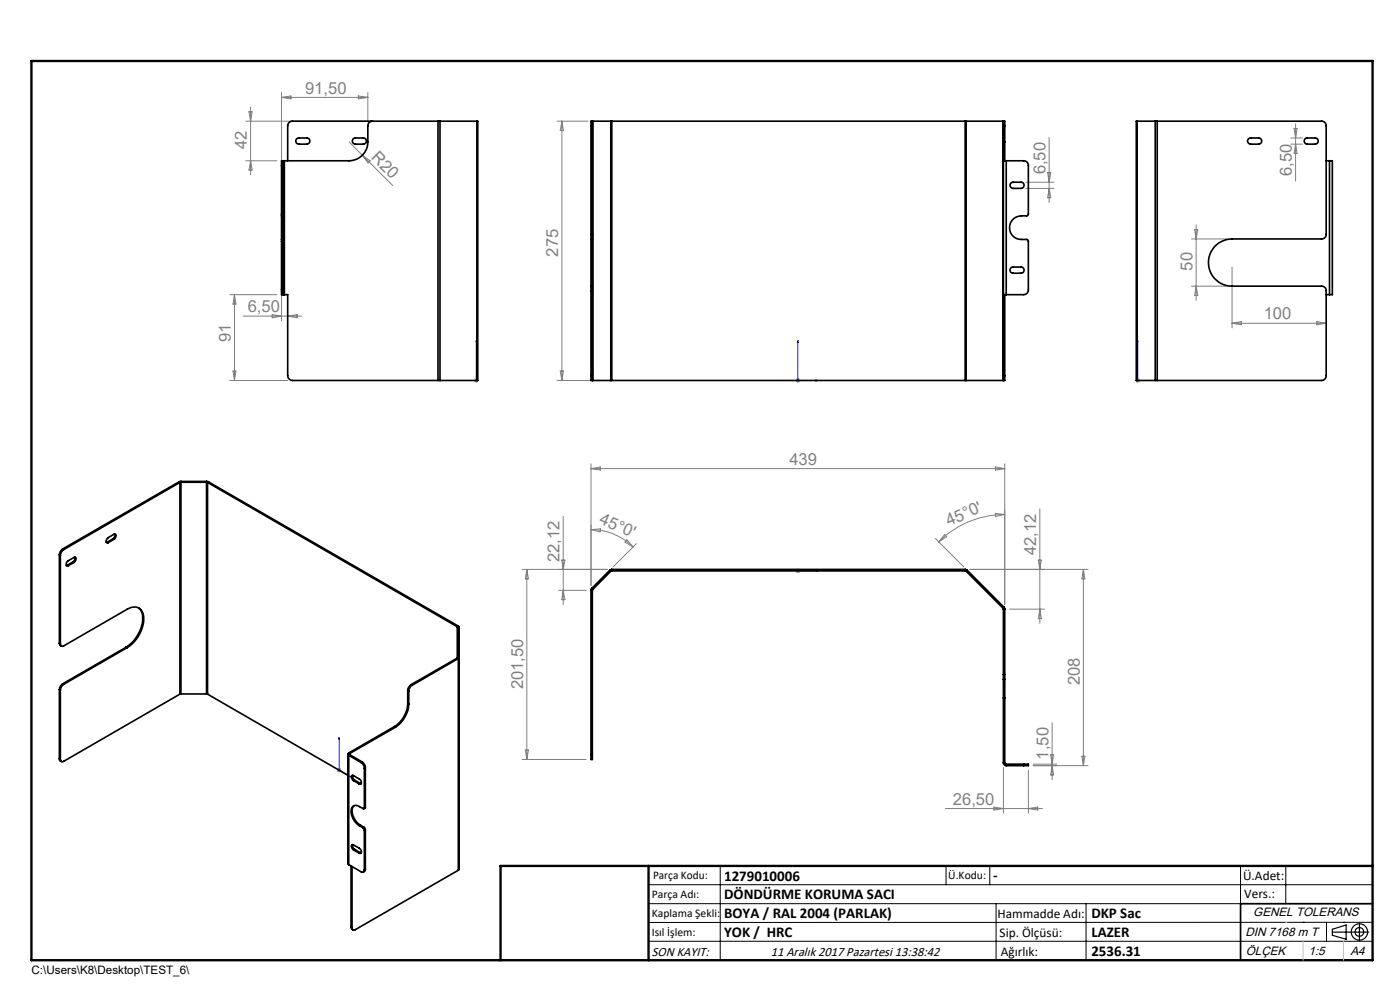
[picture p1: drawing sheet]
<svg xmlns="http://www.w3.org/2000/svg" width="297mm" height="210mm" viewBox="0 0 297 210" stroke-linecap="round" stroke-linejoin="round" font-family="sans-serif">
<g fill="none" stroke="#000" stroke-width=".25">
<path d="M282.6 197.7h7.8M282.6 197.1l3-.9v3l-3-.8zM288.4 195.8v3.8M106.2 203.7h185"/>
<circle cx="288.4" cy="197.7" r="1.74"/>
<circle cx="288.4" cy="197.7" r=".93"/>
</g>
<g fill="none" stroke="#00f" stroke-width=".21">
<path d="M101 72.2v8.5M101 72.2v.5v-.5M169.3 72.2v8.5h4.2M169.3 72.2l.1 .5h-.2zM241.4 72.2v8.5M241.4 72.2v.5v-.5M101 80.6v.2zM101 80.7h.1M173.1 80.6l.4 .1-.4 .1zM241.4 80.6v.2zM241.4 80.7h.1M169.2 121.1h.2z"/>
<path d="M169.3 121.1h.1M169.3 121.1h4.2M173.5 121.1h-.4h.4M71.9 156.4v7l3 1.7M71.9 156.4l.1 .4h-.1zM74.6 164.8l.3 .3-.3-.1z"/>
</g>
<g fill="none" stroke="#808080" stroke-width=".21">
<path d="M59.7 19.6v14.5M78 19.6v6.1h-25.9M52.1 34.1h6.6M52.8 23.7h.7l-.3 2zM53.2 22.7v14.4M53.2 34.1l.3 2h-.7zM59.7 20.7h18.3M59.7 20.7l2-.4v.7zM74 30.1l2.9 2.8M76 20.3l2 .4-2 .3zM76.9 32.9l6.4 6.5M76.9 32.9l1.6 1.2-.4 .5z"/>
<path d="M118.2 25.7h6.5M119.2 25.7v55M119.2 25.7l.3 2h-.6zM217.6 38.7h6M217.6 40h6M222.2 36.6h.7l-.3 2.1zM222.6 29.2v13.8M222.6 40l.3 1.9h-.7zM273.8 29.3h2.5M273.8 30.6h2.5M274.5 27.3h.7l-.4 2zM274.8 26.3v12.1"/>
<path d="M274.8 30.6l.4 2h-.7zM252.8 50.7h7.5M253.4 48.7h.7l-.3 2zM253.8 47.7v16M261.4 56.7v12.9M48.8 62.5h9.9M49.4 78.7h.7l-.4 2zM49.7 62.5v18.2M49.7 62.5l.4 2h-.7zM51.6 67.1h12.4M57.7 66.7l2 .4-2 .3zM59.7 62.5v5.6"/>
<path d="M61 67.1l2-.4v.7zM118.9 78.7h.6l-.3 2zM252.8 60.7h7.5M253.8 60.7l.3 2h-.7zM261.4 68.6h19.9M261.4 68.6l1.9-.4v.7zM279.4 68.2l1.9 .4-1.9 .3zM48.8 80.7h12.2M100.5 80.7h1M100.7 80.4l.7 .7M101 80.2v1M101.4 80.4l-.7 .7"/>
<path d="M118.2 80.7h10.2M125.4 98.4v25.8M125.4 99.4h87.7M125.4 99.4l2-.3v.6zM168.8 80.7h1M168.9 80.4l.7 .7M169.3 80.2v1M169.6 80.4l-.7 .7M211.2 99.1l1.9 .3-1.9 .3zM213.1 98.4v29.8M240.8 80.7h1.1M241 80.4l.7 .7"/>
<path d="M241.4 80.2v1M241.7 80.4l-.7 .7M119.2 118.8h.6l-.3 2zM119.5 109.5v18.7M125.4 112.4l2-.2-.1 .6zM125.4 112.4a12.6 12.6 0 0 1 8.9 3.6M133 114.5l1.3 1.5-1.7-1zM135 115.3l-4.9 5M198.4 114.2l6.1 6.1M200.4 113.4l.4 .4-1.7 1.2zM211.1 108.9l2 .2-1.9 .5zM213.1 109.1a19.8 19.8 0 0 0-14 5.9"/>
<path d="M220.3 118.8h.6l-.3 2zM220.6 107.9v24.3M110.8 120.8h18M111.8 120.8l.3 2h-.7zM111.8 120.8v40.3M118.5 125.2h5.9M119.5 125.2l.3 2h-.6zM168.8 121.1h1M168.9 120.7l.7 .8M169.3 120.6v1M169.6 120.7l-.7 .8M205.7 120.8h25.1"/>
<path d="M214.2 129.2h7.4M220.6 129.2l.3 2h-.6zM229.8 120.8v41.6M229.8 120.8l.4 2h-.7zM111.4 159.1h.7l-.3 2zM223.2 153.3v12.1M71.4 163.4h1M71.6 163l.7 .7M71.9 162.9v1M72.3 163l-.7 .7M110.8 161.1h13.6M200.6 171.5h20.6"/>
<path d="M210.9 171.2l2 .3-2 .3zM212.9 162.8v9.7M218.2 163.4v9.1M218.2 171.5l2-.3v.6zM219.2 162.4h11.6M219.2 162.1h5M222.9 160.1h.6l-.3 2zM223.2 162.4l.3 2h-.6zM229.5 160.4h.7l-.4 2z"/>
</g>
<g fill="none" stroke="#000" stroke-width=".21">
<path d="M137.6 187.7h153.6M137.6 191.7h153.6M137.6 199.7h153.6M152.8 183.7v20M200.7 183.7v4M210 183.7v4M211.3 191.7v12M230.4 191.7v12M263.2 183.7v20M272.8 183.7v8M276.4 195.6h.1M281.4 195.6v4.1"/>
<path d="M285 195.6h.1M291.2 195.6l-153.6 .1"/>
</g>
<path d="M291.2 191.7h-28v12" fill="none" stroke="#000" stroke-width=".35"/>
<path d="M6.7 12.9h284.5v190.8h-284.5zM137.6 183.7v20M291.2 183.7h-185v20" fill="none" stroke="#000" stroke-width=".5"/>
<path d="M276.4 199.7v4M285 199.7v4" fill="none" stroke="#c0c0c0" stroke-width=".21"/>
<path d="M272.8 195.6h.1" fill="none" stroke="#c0c0c0" stroke-width=".25"/>
<g fill="#00f">
<path d="M173.1 121.1h.4zM169.2 121.1h.2z"/>
<path d="M173.1 80.6l.4 .1-.4 .1zM169.3 72.2l.1 .5h-.2zM241.4 80.6v.2zM241.4 72.2v.5zM74.6 164.8l.3 .3-.3-.1zM71.9 156.4l.1 .4h-.1zM101 80.6v.2zM101 72.2v.5z"/>
</g>
<g fill="none" stroke="#000" stroke-width=".35">
<path d="M59.7 35.1h.3M59.7 35.1v10.3M60 34.1v1M60 34.1h-.3v1M60 34.1h.3M60 35.1v10.3M60.3 34.1v28.4M63 29.4l.4-.1h1.7a.65 .65 0 0 1 .6 .6 .65 .65 0 0 1-.6 .7l-1.9-.1a.67 .67 0 0 1-.2-1.1zM75 29.4l.4-.1h1.7a.65 .65 0 0 1 .6 .6 .65 .65 0 0 1-.6 .7l-1.9-.1a.67 .67 0 0 1-.2-1.1zM79 25.7a.96 .96 0 0 0-1 1v3.4a4 4 0 0 1-4 4h-13.7M92.9 25.7h.4M92.9 25.7h-30.8a1.02 1.02 0 0 0-1.1 1v7.4"/>
<path d="M92.9 25.7v55M93.3 25.7h7.9M93.3 25.7v55M101.2 25.7h.2v55h-.2M101.2 25.7v55M125.4 26.7v23M125.4 26.7h.3M125.7 25.7h-.3v1M125.7 25.7v1M125.7 25.7h.1M125.7 26.7v23M125.8 25.7h3.8"/>
<path d="M125.8 25.7v55M129.6 25.7h.2M129.6 25.7v55M129.8 25.7v55M129.8 25.7h75M204.8 25.7h.2M204.8 25.7v55M205 25.7h7.8M205 25.7v55M212.8 25.7h.1M212.8 25.7v55M212.9 34.1h.6"/>
<path d="M212.9 30.1v4M212.9 25.7v1M212.9 25.7h.2v1M212.9 26.7v3.4M212.9 34.1v45.6M212.9 26.7h.2M212.9 30.1h.2M213.1 30.1v4M213.1 26.7v3.4M213.5 34.1h3.7a.96 .96 0 0 1 1 1v10.4l-.4 .3a3 3 0 0 0-3.5 1.6 2.48 2.48 0 0 0 2.4 3.4h1.1l.4 .3v10.4a.97 .97 0 0 1-1 1h-3.7M213.5 34.1v28.4M214.5 38.8l.4-.1h1.7a.65 .65 0 0 1 .7 .6 .65 .65 0 0 1-.7 .7l-1.9-.1-.4-.5z"/>
<path d="M241.2 25.7h-.1v55h.1M241.2 25.7h3.9M241.2 25.7v55M245.1 25.7h.4M245.1 25.7v55M245.5 25.7h34.9a.96 .96 0 0 1 .9 1v23a.96 .96 0 0 1-.9 1h-19a5 5 0 0 0-5 5 5 5 0 0 0 5 5h19a.96 .96 0 0 1 .9 1v18a1.02 1.02 0 0 1-.9 1h-34.9M245.5 25.7v55M264.9 29.4l.4-.1h1.7a.65 .65 0 0 1 .7 .6 .65 .65 0 0 1-.7 .7h-1.7l-.4-.2a.59 .59 0 0 1 0-1zM276.9 29.4l.4-.1h1.7a.65 .65 0 0 1 .7 .6 .65 .65 0 0 1-.7 .7l-1.9-.1-.4-.5zM281.3 34.1h.7M282 34.1h.6v28.4h-.6M282 34.1v28.4"/>
<path d="M59.7 45.4v.4M59.7 50.8v.4M59.7 45.8v5M59.7 45.8h.3M59.7 50.8h.3M59.7 45.4h.3M59.7 51.2h.3M59.7 51.2v10.3M60 45.4v.4M60 50.8v.4M60 45.8v5M60 51.2v10.3"/>
<path d="M125.4 49.7v1M125.4 50.7v10M125.4 50.7h.3M125.4 49.7h.3M125.7 49.7v1M125.7 50.7v10M214.5 56.8l.4-.2h1.7a.65 .65 0 0 1 .7 .7 .65 .65 0 0 1-.7 .7h-1.7a.66 .66 0 0 1-.6-.5 .66 .66 0 0 1 .2-.7zM59.7 61.5v1h.3M59.7 61.5h.3M60 61.5v1M60 62.5h.3M60.3 62.5h.7v17.2a1.09 1.09 0 0 0 1.1 1h30.8"/>
<path d="M125.4 60.7v1M125.4 79.7v1h.3M125.4 61.7v18M125.4 79.7h.3M125.4 60.7h.3M125.4 61.7h.3M125.7 60.7v1M125.7 79.7v1M125.7 61.7v18M212.9 62.5h.6M212.9 79.7v1M212.9 79.7h.2"/>
<path d="M213.1 79.7v1h-.2M213.1 62.5v17.2M281.3 62.5h.7M92.9 80.7h.4M93.3 80.7h7.9M125.7 80.7h.1M125.8 80.7h3.8M129.6 80.7h.2M129.8 80.7h75M204.8 80.7h.2M205 80.7h7.8M212.8 80.7h.1"/>
<path d="M241.2 80.7h3.9M245.1 80.7h.4M12.6 117.7l.2 .1M12.6 117.7v18.8M12.8 117.8v18.8M13.3 116.4a1.6 1.6 0 0 0-.7 1.3M13.3 116.4l.2 .2M13.5 116.6a1.6 1.6 0 0 0-.7 1.2M14.3 119.9h-.2M14.3 119.9l.2 .1M15.5 119.2l.2 .1M15.5 119.2l-1.2 .7"/>
<path d="M15.7 119.3l.4-.5-.1-.6-1.5 .7a.63 .63 0 0 0-.5 .6 .63 .63 0 0 0 .3 .6l.2-.1M15.7 119.3l-1.2 .7M15.9 118.2v.5l-.4 .5M22.8 115h-.3M22.8 115l.2 .1M24 114.3l.2 .1M24 114.3l-1.2 .7M24.2 114.4a.6 .6 0 0 0 .4-.5 .6 .6 0 0 0-.3-.6l-1.3 .7a.61 .61 0 0 0-.5 .6 .61 .61 0 0 0 .3 .6l.2-.1M24.2 114.4l-1.2 .7M24.4 113.3l-.1 .5-.3 .5M38 102.2l.2 .1M38 102.2l-24.7 14.2"/>
<path d="M38.2 102.3h5.8M38.2 102.3l-24.7 14.3M38.2 102.3v44.9M38.4 102.1l-.4 .1M38.4 102.1v45.1M38.4 102.1h5.4M43.8 102.1l.4 .1M43.8 102.1v45.1M44 102.3v44.9M44 102.3l53 30.7M44.2 102.2l-.2 .1M44.2 102.2l53 30.6"/>
<path d="M12.6 136.5l.4 .5M12.6 136.5l.2 .1M12.8 136.6a.44 .44 0 0 0 .2 .4 .44 .44 0 0 0 .5 0l13.5-7.8a2.14 2.14 0 0 1 2.5-.2 2.14 2.14 0 0 1 1 2.3 7.7 7.7 0 0 1-3.5 6.1M26.7 137.3l.3 .1M26.7 137.3l-13.4 7.8M27 137.4l-13.5 7.8M29.4 128.9a2.99 2.99 0 0 1 .8 3.3 8 8 0 0 1-3.5 5.1M97 133l.1 .1M97 139.6l.2 .1M97 139.6l-9.8 5.6M97 133v6.6M97.1 139.4h.3l-.2 .3"/>
<path d="M97.1 139.4l-.1 .2M97.1 133.1h.3M97.1 133.1v6.3M97.2 132.8l.2 .3M97.2 139.7l-9.8 5.7M97.2 139.7v44.9M97.2 132.8l-.2 .2M97.4 133.1v51.3l-.2 .2M125.4 125.2h.3M125.4 125.2v34.9M125.6 124.8l-.2 .4M125.6 124.8l.2 .2"/>
<path d="M125.7 125.2v34.9M125.8 125l-.1 .2M129.4 121l.2 .2M129.4 121l-3.8 3.8M129.6 121.2l-3.8 3.8M129.8 120.8l-.4 .2M129.8 121.1l-.2 .1M129.8 120.8v.3M129.8 120.8h75M129.8 121.1h75M204.8 120.8l.4 .2M204.8 121.1l.2 .1"/>
<path d="M204.8 120.8v.3M205 121.2l7.8 7.8M205.2 121l-.2 .2M205.2 121l7.8 7.8M212.8 129l.1 .2M212.9 129.2h.2M212.9 129.2v13.9M213 128.8l.1 .4M213 128.8l-.2 .2M213.1 129.2v13.9M12.6 146.3v14.7M12.6 146.3l.2 .1"/>
<path d="M12.8 146.4v14.7M13.3 145.1l-.5 .5-.2 .7M13.3 145.1l.2 .1M13.5 145.2a1.6 1.6 0 0 0-.7 1.2M38.2 147.2l-24.7 14.3a.44 .44 0 0 1-.5 0 .44 .44 0 0 1-.2-.4M38.4 147.2h-.2M38.4 147.2h5.4M43.8 147.2h.2M44 147.2l29.8 17.3M73.8 160v23.2l.2 .2M74 159.7a.26 .26 0 0 0-.2 .3 .26 .26 0 0 0 .2 .2M74 159.7l.2 .1"/>
<path d="M74.2 159.8v.3M83.7 154.1l.2 .2M83.7 154.1l-9.7 5.6M83.9 154.3l-9.7 5.5M86.5 149.3a6.3 6.3 0 0 1-2.8 4.8M86.5 146.5l.2 .1M86.5 149.3l.2 .1M86.5 146.5v2.8M86.7 149.4a6.4 6.4 0 0 1-2.8 4.9M86.7 146.6v2.8M87.2 145.2a1.6 1.6 0 0 0-.7 1.3M87.2 145.2l.2 .2"/>
<path d="M87.4 145.4l-.6 .7-.1 .5M212.9 143.1v1M212.9 144.1v4M212.9 143.1h.2M212.9 144.1h.2M212.9 148.1v13.7M212.9 148.1h.2M213.1 143.1v1M213.1 144.1v4M213.1 148.1v13.7M12.6 161l.1 .4 .3 .1M12.6 161l.2 .1"/>
<path d="M74 160.2v23.2M74 160.2l2.6 1.5M74.2 160.1l-.2 .1M74.2 160.1l2.6 1.5M74.8 164.5v.5l.4 .5M74.8 179.2v.5l.4 .5M75 165.6a.61 .61 0 0 1-.5-.5 .61 .61 0 0 1 .4-.6l1.6 1 .1 .8h-.4M75 165.6l1.2 .7M75.1 170.9a2.69 2.69 0 0 0 .5 3.4l.8 .7M75.2 165.5l-.2 .1M75.2 165.5l1.2 .6M76.2 175.1l.8 .5"/>
<path d="M76.4 166.1l.2 .1M76.4 166.1l-.2 .2M76.4 175l-.2 .1M76.4 175l.8 .5M76.6 161.7l.6 .7 .1 .5M76.8 161.6a1.6 1.6 0 0 1 .7 1.2M76.8 161.6l-.2 .1M77 175.6l.3 .5M77.2 175.5l.3 .5M77.2 175.5l-.2 .1M77.3 171.4l-.2 .2-.9-.5a1.13 1.13 0 0 0-1.4 0 1.13 1.13 0 0 0-.3 1.4 3.9 3.9 0 0 0 1.7 2.6M77.3 162.9v8.5"/>
<path d="M77.3 176.1v8.4M77.5 171.2l-.3 .3M77.5 162.8l-.2 .1M77.5 171.2l-.2 .2M77.5 162.8v8.4M77.5 176v8.4M77.5 176l-.2 .1M125.4 160.1v1h.3v-1M125.4 160.1h.3M212.9 161.8a.6 .6 0 0 0 .6 .6M212.9 161.8h.2M213.1 161.8l.4 .3"/>
<path d="M213.5 162.1v.3M213.5 162.4h3.7M213.5 162.1h3.7M217.2 162.1h1v.3h-1M217.2 162.1v.3M74 183.4l2.6 1.5a.44 .44 0 0 0 .5 0 .44 .44 0 0 0 .2-.4M74.5 196.7l.1 .4 .3 .2M74.5 196.7l.2 .1M74.5 183.7v13M74.7 183.8v13M75 180.3l-.5-.7 .2-.4 1.5 .7a.62 .62 0 0 1 .5 .5 .62 .62 0 0 1-.3 .6h-.2M75 180.3l1.2 .7"/>
<path d="M75.2 180.2l-.2 .1M75.2 180.2l1.2 .7M76.4 180.9h.2M76.4 180.9l-.2 .1M77.5 184.4l-.1 .4-.3 .2M77.5 184.4l-.2 .1M97.2 184.6l-21.8 12.6a.42 .42 0 0 1-.5 .1 .42 .42 0 0 1-.2-.5"/>
</g>
<g font-size="3.5" fill="#808080">
<text x="64.7" y="19.8">91,50</text>
<text x="52.4" y="31.7" transform="rotate(-90 52.4 31.7)">42</text>
<text x="78.6" y="33.6" transform="rotate(45 78.6 33.6)">R20</text>
<text x="221.8" y="37" transform="rotate(-90 221.8 37)">6,50</text>
<text x="274.1" y="37.4" transform="rotate(-90 274.1 37.4)">6,50</text>
<text x="118.4" y="54.4" transform="rotate(-90 118.4 54.4)">275</text>
<text x="253" y="57.4" transform="rotate(-90 253 57.4)">50</text>
<text x="52.6" y="66.3">6,50</text>
<text x="268.1" y="67.7">100</text>
<text x="49" y="72.5" transform="rotate(-90 49 72.5)">91</text>
<text x="167.5" y="98.6">439</text>
<text x="126.9" y="111" transform="rotate(23 126.9 111)">45°0'</text>
<text x="201.3" y="111.6" transform="rotate(-24 201.3 111.6)">45°0'</text>
<text x="118.7" y="119.3" transform="rotate(-90 118.7 119.3)">22,12</text>
<text x="219.8" y="117.7" transform="rotate(-90 219.8 117.7)">42,12</text>
<text x="111" y="146.2" transform="rotate(-90 111 146.2)">201,50</text>
<text x="229.1" y="145.4" transform="rotate(-90 229.1 145.4)">208</text>
<text x="222.4" y="161.1" transform="rotate(-90 222.4 161.1)">1,50</text>
<text x="202.2" y="170.7">26,50</text>
</g>
<g font-size="3.2">
<text x="153.6" y="186.8">1279010006</text>
<text x="153.6" y="190.8">DÖNDÜRME KORUMA SACI</text>
<text x="210.7" y="186.6">-</text>
<text x="153.6" y="194.8">BOYA / RAL 2004 (PARLAK)</text>
<text x="231.5" y="194.8">DKP Sac</text>
<text x="153.6" y="198.8">YOK / HRC</text>
<text x="231.5" y="198.7">LAZER</text>
<text x="231.5" y="202.8">2536.31</text>
</g>
<g font-size="2.8">
<text x="263.7" y="186.7">Ü.Adet:</text>
<text x="263.9" y="190.5">Vers.:</text>
<text x="211.6" y="194.8">Hammadde Adı:</text>
<text x="138.3" y="202.8">SON KAYIT:</text>
<text x="163.6" y="202.8">11 Aralık 2017 Pazartesi 13:38:42</text>
<text x="212.1" y="198.7">Sip. Ölçüsü:</text>
<text x="212.3" y="202.7">Ağırlık:</text>
</g>
<g font-size="2.6">
<text x="265.9" y="194.4">GENEL TOLERANS</text>
<text x="264.2" y="198.5">DIN 7168 m T</text>
<text x="264.3" y="202.6">ÖLÇEK</text>
<text x="277.6" y="202.6">1:5</text>
<text x="286.5" y="202.6">A4</text>
</g>
<g font-size="2.5">
<text x="138.3" y="190.5">Parça Adı:</text>
<text x="138.5" y="186.5">Parça Kodu:</text>
<text x="201.2" y="186.5">Ü.Kodu:</text>
<text x="138.3" y="194.5">Kaplama Şekli:</text>
<text x="138.3" y="198.6">Isıl İşlem:</text>
<text x="6.7" y="206.7">C:\Users\K8\Desktop\TEST_6\</text>
</g>
</svg>
